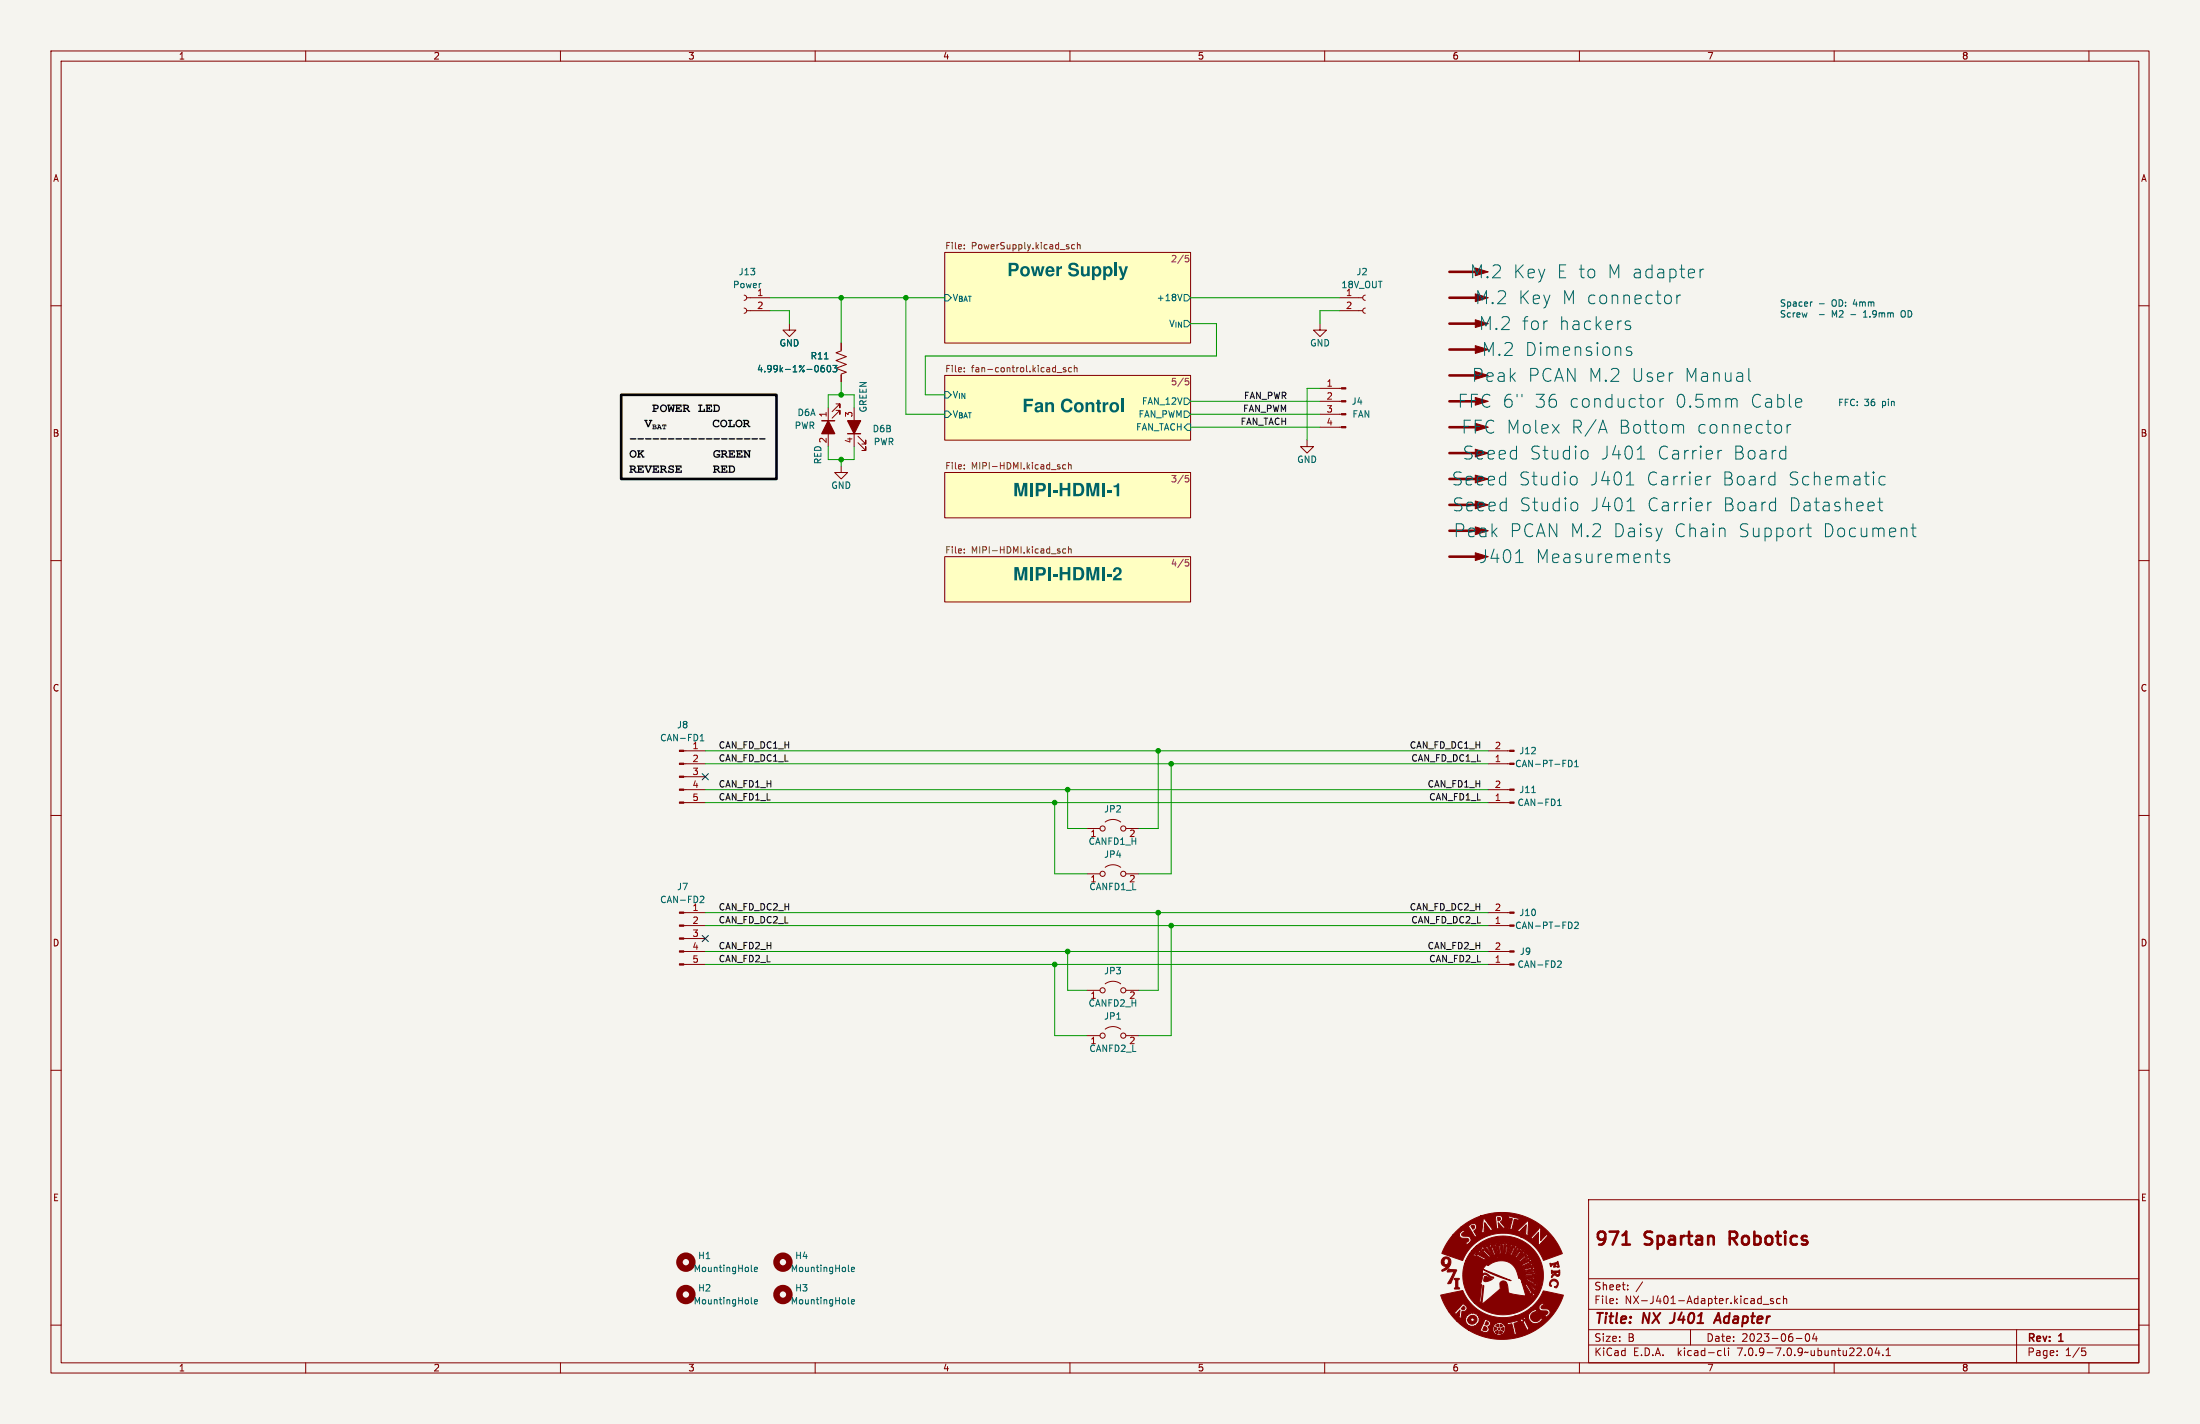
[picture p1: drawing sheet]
<svg xmlns="http://www.w3.org/2000/svg" width="432mm" height="279mm" viewBox="0 0 432 279" stroke-linecap="round" stroke-linejoin="round" font-family="sans-serif">
<path d="M0 0h431.8v279.4h-431.8z" fill="#f5f4ef" stroke="#f5f4ef" stroke-width=".2"/>
<g fill="none" stroke="#840000" stroke-width=".2">
<path d="M10 10h411.8v259.4h-411.8zM12 12h407.8v255.4h-407.8zM60 10v2M110 10v2M160 10v2M210 10v2M260 10v2M310 10v2M360 10v2M410 10v2M10 60h2M146 57.9l.4 .2 .2 .3-.2 .4-.4 .1"/>
<path d="M146.6 58.4h4.5M185.4 49.5h48.3v17.8h-48.3zM262.9 58.4h4.6M268 57.9l-.4 .2-.1 .3 .1 .4 .4 .1M419.8 60h2M146 60.5l.4 .1 .2 .4-.2 .3-.4 .2M146.6 61h4.5M154.9 63.5v1.3h-1.2l1.2 1.2 1.3-1.2h-1.3M164.1 79.2h.7v.8v-.8l-1.5 1.6M165.1 67.3v1.5l-1 .4 2 .8-2 .7 2 .8-2 .8 2 .7-1 .4v1.5M185.4 73.7h48.3v12.7h-48.3zM259.1 63.5v1.3h-1.3l1.3 1.2 1.2-1.2h-1.2"/>
<path d="M259.1 78.7h4.2M259.1 76.2h4.2M262.9 61h4.6M268 60.5l-.4 .1-.1 .3 .1 .4 .4 .2M162.6 80v2.6M162.6 85.1v2.5M164.1 80.5h.7v.8v-.8l-1.5 1.5M165.1 91.4v1.3h-1.3l1.3 1.3 1.3-1.3h-1.3M167.6 80v2.6M167.6 85.1v2.5M168.4 86.9l1.5 1.5v-.8v.8h-.7M168.4 85.6l1.5 1.5v-.7v.7h-.7"/>
<path d="M185.4 92.7h48.3v8.9h-48.3zM256.5 86.4v1.2h-1.2l1.2 1.3 1.3-1.3h-1.3M259.1 83.8h4.2M259.1 81.3h4.2M10 110h2M185.4 109.2h48.3v8.9h-48.3zM419.8 110h2M10 160h2M134.2 157.5h4.2M134.2 154.9h4.2M134.2 152.4h4.2M134.2 149.9h4.2"/>
<path d="M134.2 147.3h4.2M292.1 157.5h4.2M292.1 154.9h4.2M292.1 149.9h4.2M292.1 147.3h4.2M419.8 160h2M134.2 179.1h4.2M213.4 171.5h2.5M213.4 162.6h2.5M216.9 170.2a2.54 2.54 0 0 1 3.1 0M216.9 161.3a2.54 2.54 0 0 1 3.1 0M221 171.5h2.5"/>
<path d="M221 162.6h2.5M292.1 179.1h4.2M134.2 186.7h4.2M134.2 189.2h4.2M134.2 181.6h4.2M134.2 184.2h4.2M213.4 194.3h2.5M216.9 193a2.54 2.54 0 0 1 3.1 0M221 194.3h2.5M292.1 186.7h4.2M292.1 189.2h4.2M292.1 181.6h4.2"/>
<path d="M10 210h2M213.4 203.2h2.5M216.9 201.9a2.54 2.54 0 0 1 3.1 0M221 203.2h2.5M419.8 210h2M311.8 235.4h108v32h-108zM10 260h2M311.8 256.9h108M311.8 250.9h108M317.3 255.6v.2M317.3 254.9v.1M319.5 252.9v.2"/>
<path d="M319.5 252.2v.1M322.4 251.5l-1.3 1.9M345.3 254.8l.4 .1M345.7 254.3v1.5M345.7 255.7l-.4 .1M346 255.9h1.2M348 254.9l-.3-.1-.2 .2v.2l.5 .2v.3h-.5M349.4 254.9l-.4-.1-.3 .3 .1 .6h.6M350 254.9l.3-.1 .3 .1 .1 .9M350 254.3v1.5M419.8 260h2M60 267.4v2"/>
<path d="M110 267.4v2M160 267.4v2M210 267.4v2M260 267.4v2M310 267.4v2M311.8 263.9h108M311.8 260.9h108M331.8 260.9v3M337.4 265l.4 .1M337.8 265.9l-.4 .1M338.5 264.5v1.3l.2 .2M339.3 264.5v.1"/>
<path d="M339.3 265v1M352.5 262.6h1.2M354.5 261.8l.2-.1a.8 .8 0 0 1 .5 .7 .8 .8 0 0 1-.5 .8 1 1 0 0 1-.2-1.4zM356.1 261.6l-.3 1.1h.9M356.5 262.2v1M360 267.4v2M366.8 264.6l.2-.1a.8 .8 0 0 1 .5 .7 .8 .8 0 0 1-.5 .8 .99 .99 0 0 1-.2-1.4zM368.4 264.4l-.4 1.1h1M368.8 265v1M369.5 265.8v.2M370.2 266h.8M370.2 264.9l.4-.4v1.5"/>
<path d="M395.8 260.9v6.5M403.8 265.8v.2M403.8 265.1v.1M408.6 264.5h.7M408.8 265.1h.3l.3 .2-.1 .6-.5 .1M410 267.4v2"/>
<circle cx="216.4" cy="162.6" r=".51"/>
<circle cx="216.4" cy="171.5" r=".51"/>
<circle cx="220.5" cy="171.5" r=".51"/>
<circle cx="220.5" cy="162.6" r=".51"/>
<circle cx="216.4" cy="194.3" r=".51"/>
<circle cx="220.5" cy="194.3" r=".51"/>
<circle cx="216.4" cy="203.2" r=".51"/>
<circle cx="220.5" cy="203.2" r=".51"/>
</g>
<path d="M328.2 259.5l-.5 .1M336.4 259.6l.9-2 .4 2M336.6 259h1" fill="none" stroke="#840000" stroke-width=".4"/>
<g fill="none" stroke="#840000" stroke-width=".51">
<path d="M284.5 58.4h6.3M284.5 53.3h6.3M284.5 63.5h6.3M284.5 68.6h6.3M284.5 78.7h6.3M284.5 73.7h6.3M284.5 83.8h6.3M284.5 94h6.3M284.5 99.1h6.3M284.5 88.9h6.3M284.5 104.1h6.3M284.5 109.2h6.3"/>
<path d="M318.5 244.2h1.4M339.5 243h1M340.5 241.7h-1v2.5"/>
</g>
<g fill="#840000" stroke="#840000" stroke-width=".2">
<path d="M282.8 254.1l4.3-.9a8.5 8.5 0 0 0 10 5.1h2.9l.1 .6 .4 .7h.3a1.43 1.43 0 0 0 1.9-.8l-.2-.3-.4 .5a.98 .98 0 0 1-1.6-.3 .98 .98 0 0 1 1-1.3l.1 .1 .2-.1-.1-.1a.43 .43 0 0 0-.4-.4 .43 .43 0 0 0-.4 .3l-.8 .6-.1 .5h-2.9h.1a8.5 8.5 0 0 0 3.3-1.8h1.5l.3 .6 .9 .1a.42 .42 0 0 1 .6 .2 .42 .42 0 0 1-.5 .5l-.2 .1 .4 .5 .2-.3a.73 .73 0 0 0 .4-1.1l-.4-.3h-1.1a.39 .39 0 0 1 0-.5 .39 .39 0 0 1 .5-.2l-.4-.5-.5 .5-.2 .4h-1.5a13.2 13.2 0 0 0 2.5-3.2l3.8 .8a12.7 12.7 0 0 1-18.6 6.9h2.1l1.4 .5 .3-.1 .3-.7h.6l.1 .1-.1 .1 .2 .3-.1 .1h.1l.1 .3h.1v.2l.1-.1 .1 .2 .1-.1v.2l.1-.1 .3 .2 .1-.1 .3 .1 .1-.1h.1v-.1l.2 .1v-.2l.1 .1v-.2l.2 .1v-.2h.2l-.1-.1 .3-.2-.1-.1 .1-.1v-.3l.1-.1-.1-.1h.1l-.2-.2 .1-.2-.1-.1-.1-.3-.2 .1 .1-.2h-.3l-.1-.2-.1 .1-.1-.2h1.2l.2 .6 .7-.3 .4 1.6a.22 .22 0 0 1 .1 .3 .22 .22 0 0 1-.2 .1l.2 .2 .6-.2 .1-.2a.4 .4 0 0 1-.5-.5l-.1-.7a.41 .41 0 0 1-.1-.6 .41 .41 0 0 1 .6-.1h.2l-.1-.5h.5l.5 .3 .7 1.3a.21 .21 0 0 0 .2 .3 .21 .21 0 0 0 .2-.3l-.3-.8a1.17 1.17 0 0 1-.2-1.3h-.1a.22 .22 0 0 0-.3-.2 .22 .22 0 0 0-.1 .4l-.3 .1v-.4l-.3 .6-.6-.1-.1 .1-1.6 .4h-2.3v.1l-.1-.1v.2l-.4 .1-.1 .3-.1-.1-.2 .7h-.6v-.2l-.3-.2a.69 .69 0 0 0 .5-.8 .69 .69 0 0 0-.7-.6l-.5-.1 .1 .3-.2 .5-.6 1.3-.2-.1-.1 .2h-2.1l-2.2-1.8 1.7 .1 .1 .3-.2 .2h.4v.4l.2-.1 .4 .1v.2l.4-.2 .2 .2 .1-.2 .2-.1 .3 .1a.36 .36 0 0 1 .4-.5l-.1-.2 .4-.3a.28 .28 0 0 1-.2-.2 .28 .28 0 0 1 .2-.3 .28 .28 0 0 1-.3-.2 .28 .28 0 0 1 .2-.3 .31 .31 0 0 1-.4-.1 .31 .31 0 0 1-.1-.4h-.1a.28 .28 0 0 1-.3 .1 .28 .28 0 0 1-.1-.3 .35 .35 0 0 1-.4 .2 .35 .35 0 0 1-.3-.2 .3 .3 0 0 1-.2 .3 .3 .3 0 0 1-.3-.1v.2l-.2 .2h-.3a.31 .31 0 0 1 .1 .4 .31 .31 0 0 1-.4 .1 .3 .3 0 0 1 .3 .3 .3 .3 0 0 1-.3 .3h-1.4l-1.6-1.8h.9l.6 .6v-.3l.7-.7-.2 1.2a.47 .47 0 0 0 .4 .6h.1l-.1-.3 .1-.8a.3 .3 0 0 1 0-.4 .3 .3 0 0 1 .5 0h.1a.71 .71 0 0 0 .4-.8 .71 .71 0 0 0-.5-.6l-.4-.2v.2l-1.4 1.6-1.2-.1a11.3 11.3 0 0 1-1.6-3.3z"/>
<path d="M289.3 244.9l.4-.3h1.8l1.3 1.8 .2-.1 3.6 .1 .8-1.5a.41 .41 0 0 0 .3-.3 .41 .41 0 0 0-.1-.4l-.1 .3h-.2v-.3l-.3 .3v.5l-.6 1.3h-3.4l-1.1-2h.4l.4 .5 .6 1.5h2.8l.8-2-.1-.3a.16 .16 0 0 1 0 .2 .16 .16 0 0 1-.2 0 .16 .16 0 0 1 0-.2l-.7 2.2h-2.4l-.5-1.3 .1-.6-.3-.3h.4l.2 .4 .5 1.8 .2-.1-.4-1.9h.3l.2 .5 .2 1.4 1.2 .1 .3-1.5 .2-.4-.1-.5-.1 .3-.2-.1 .1-.3a.53 .53 0 0 0-.2 .9l-.2 1.5h-.8l-.2-1.6 .2-.5a.77 .77 0 0 1 .3 1v.8a.16 .16 0 0 0 0 .3 .16 .16 0 0 0 .2 0 .16 .16 0 0 0 0-.3l.1-2a.17 .17 0 0 1-.2 .2 .17 .17 0 0 1-.1-.3l-.1 .3h-.2l-.3-.4 .1 .3-.2 .1-.2-.2v.4h-.3l-.2-.4v.3l-.2-.2-.5 .1-.1 .3h-.1l-.1-.3-.2 .3h-.5a.18 .18 0 0 1 0 .3 .18 .18 0 0 1-.2 0 .18 .18 0 0 1-.1-.2v.2h-1.8a7.8 7.8 0 0 1 10.7-.1 7.8 7.8 0 0 1 .7 10.7 8.1 8.1 0 0 1-11.7 .4l1 .1 .3-.3 .4-3.2 .1 .1-.3 3.6 3.2-2.7a.76 .76 0 0 0 .3-1.1 .74 .74 0 0 1 .7-.8 .74 .74 0 0 1 .8 .8v.2a1.8 1.8 0 0 0 .3 1.4l3.3 .6-.7-2.3h.5l1 1.7 .1 .6 .4 .3v-.4h.2l.1 .3a.55 .55 0 0 0 .1-.6 .55 .55 0 0 0-.6-.3l-1-1.7-.8 .1-.1-.5h.6l.4 .2 1.5 1.6h.2l-.2-.2 .1-.1 .2 .1v-.2l-.6-.3-1.3-1.3h-.2l.2 .1-.1 .2-.8-.1-.2-.5h.9l.6 .4a2.36 2.36 0 0 1 1.3 .9l.4-.1-.3-.1 .1-.2 .3 .1-.3-.4h-.5l-1.5-.8-.1 .2h-.9v-.2h-.4l-.1-.2a3.5 3.5 0 0 0-2.2-3 3.5 3.5 0 0 0-3.7 .7l-.4-.2-.7 .9 5.6 2.3-3.2-1.1-2.4-1.2v1a1.03 1.03 0 0 1 1.5 .4l.7 .2v.2l-.6-.1-1.1-.7-.5 .2-.1 .7-.3 1.1 .2 .1-.4 3.5h-1a7.6 7.6 0 0 1-2-7.6l4.6 .1a4 4 0 0 1 5.2 .1 4.8 4.8 0 0 1 1.1 2.4l-.1-.6h.4l.1 .4 .1-.1a.35 .35 0 0 0-.1-.4 .35 .35 0 0 0-.5 0 .43 .43 0 0 1 0-.7h.2l.1 .3h.1a.36 .36 0 0 0-.1-.5 .36 .36 0 0 0-.5 .2l-.2-.3a.25 .25 0 0 1 0-.5 .25 .25 0 0 1 .3 .3h.2l-.2-.5-.6 .2-.1-.1a.31 .31 0 0 1-.3-.3 .31 .31 0 0 1 .3-.3l.2 .2h.2l-.4-.4-.4 .4-.2-.2a.34 .34 0 0 1-.4-.2 .34 .34 0 0 1 .1-.4l.5 .2a.42 .42 0 0 0-.6-.4 .36 .36 0 0 1-.1 .4 .36 .36 0 0 1-.5 0 .3 .3 0 0 1-.3-.2 .3 .3 0 0 1 0-.3h.5l-.7-.2v.5h-.9a.18 .18 0 0 1-.1-.3 .18 .18 0 0 1 .3-.1h.2l-.3-.1a.28 .28 0 0 0-.4 .1 .28 .28 0 0 0 .1 .4l-1 .2-.1-.3 .5-.2h-.3a.25 .25 0 0 0-.3 .2 .25 .25 0 0 0 .1 .3l-.5 .3a.28 .28 0 0 1-.2 .1 .28 .28 0 0 1-.3-.2l.4-.3-.3 .1a.28 .28 0 0 0-.2 .3 .28 .28 0 0 0 .2 .2l-.2 .2h-4.6l.3-.6h3.8a.37 .37 0 0 0 .5 .4l-.3-.4 .5-.3a.23 .23 0 0 1 .4-.1 .23 .23 0 0 1 0 .3l-.3 .2 .3-.1a.3 .3 0 0 0 .3-.2 .3 .3 0 0 0-.2-.3l.6-.2a.29 .29 0 0 1 .4-.1 .29 .29 0 0 1 .1 .3l-.5 .2 .4-.1a.3 .3 0 0 0 .3-.1 .3 .3 0 0 0-.1-.4h1.1v.4h-.5h.7v-.5l1 .3a.3 .3 0 0 1-.1 .3 .3 .3 0 0 1-.4 0h-.1l.6 .2 .2-.5 .5 .2a.29 .29 0 0 1 .3 .3 .29 .29 0 0 1-.2 .3l-.4-.1a.41 .41 0 0 0 .4 .3 .41 .41 0 0 0 .4-.4l.6 .6-.4 .2-.3-.1a.37 .37 0 0 0 .3 .3 .37 .37 0 0 0 .4-.2h.1l.4 .7-.4 .1-.2-.3h-.1l.2 .4a.38 .38 0 0 1 .4-.1 .38 .38 0 0 1 .3 .3v.2a.22 .22 0 0 1 0 .3 .22 .22 0 0 1-.3-.1l-.2-.2a.35 .35 0 0 0 .1 .4 .35 .35 0 0 0 .5-.1l.2 .8h-.5v-.4v.5l.8-.1v.1l1.9 .5 .3-.1a.17 .17 0 0 1-.3-.1 .17 .17 0 0 1 .2-.2l-2.3-.2-.1-.5h.3v.2h1.3l.5 .2 .3-.1-.2-.2 .1-.1 .2 .1-.3-.3-.5 .2h-1.7l-.1-.4h.3l.1 .2 2.1-.2-.2-.2 .3-.1-.3-.2-.5 .2-1.8 .3-.1-.5h.3v.2l1.6-.3a.43 .43 0 0 0 .4 .1 .43 .43 0 0 0 .3-.4 .18 .18 0 0 1-.2 .1 .18 .18 0 0 1-.2-.1l.3-.2-.5-.1-.4 .3-1.1 .3a.48 .48 0 0 1-.7-.3h.3l.1 .2 1.5-.6a.4 .4 0 0 0 .6-.3l-.2 .1-.1-.1 .1-.2h-.1l-1.9 .9h-.3l-.3-.5h.3l.2 .2 1.2-.6h.6l.3-.3h-.4v-.2h.3a.54 .54 0 0 0-.8 .3l-1.4 .6h-.3l-.2-.4h.3l.1 .2 1.8-1.1a.16 .16 0 0 1-.2-.1 .16 .16 0 0 1 .2-.2h-.3l-1.6 1.2h-.3l-.4-.4h.4l.1 .2 1.3-1a.44 .44 0 0 0 .4-.1 .44 .44 0 0 0 .1-.5l-.2 .3-.1-.1 .1-.3-.4 .2-.2 .4-1.1 .9h-.4l-.4-.3 .6 .1 1.5-1.4v-.3l-.2 .2v-.3l-.1 .1-1.4 1.6h-.4l-.5-.3h.5l.2 .1 .8-1.1 .5-.2 .1-.4-.3 .1-.1-.1 .2-.2a.52 .52 0 0 0-.5 .6l-.9 1.2h-.5l-.7-.3 1 .1 1.1-1.8a.16 .16 0 0 1-.3 0 .16 .16 0 0 1 .2-.2l-.3 .1-.1 .5-.8 1.3h-.8a5.8 5.8 0 0 0-4.6 .9h-3.8l.7-1.4h.7l.3 .4a1.47 1.47 0 0 1 1.3 .5l.6 .3 .4-.2-.4-.2a2.27 2.27 0 0 1-1.4-1l-.6-.1 .2 .3-.2 .1-.2-.2-.7 .1 .4-.6h1.1l1.9 1.5 .2-.1-1.7-1.6h-.3l.2 .1v.2l-1.4-.1 .4-.4h1.3l.2 .4 .5 .2 1.1 1.1 .3-.2-1.2-1.2a.55 .55 0 0 0-.2-.5 .55 .55 0 0 0-.6-.1 .22 .22 0 0 1 .3 .1 .22 .22 0 0 1-.1 .3l-.3-.2z"/>
<path d="M285.4 250.8h.1a.79 .79 0 0 1 .9 .2 .61 .61 0 0 0-.3 .8v.2a.51 .51 0 0 0 .4 .8l-.1 .1h-.7a.2 .2 0 0 1-.2-.1 .2 .2 0 0 1 .2-.3v-.8a.45 .45 0 0 0-.3-.7z"/>
<path d="M304.4 251.3a.87 .87 0 0 1 1.3 .1 .87 .87 0 0 1-.4 1.3l-.2-.2a.66 .66 0 0 0 .5-.9 .66 .66 0 0 0-1-.2 .66 .66 0 0 0-.1 1l-.4-.3z"/>
<path d="M284.3 249l1.2 .1a.25 .25 0 0 1 .4 .1 .25 .25 0 0 1-.1 .3l-.8 1.7a.65 .65 0 0 1-.8 .7l1.2-2.4-1 .1a.25 .25 0 0 1-.4-.1 .25 .25 0 0 1 .2-.4z"/>
<path d="M304.5 249.3l1.2 .1 .4-.2a.93 .93 0 0 1-.4 1.2h-.2a.36 .36 0 0 0-.3-.3 .36 .36 0 0 0-.3 .2l-.3 .4a.77 .77 0 0 1 .6-1h-.4l-.2 .2-.1-.2h.9a.32 .32 0 0 0 .2 .4 .32 .32 0 0 0 .3-.4h-1.4z"/>
<path d="M283.1 246.9a1.01 1.01 0 0 1 1.4 0 1.01 1.01 0 0 1 .1 1.4 1.54 1.54 0 0 1-1.6 1.1v-.2l1-.7a.86 .86 0 0 1-1.1-.8h.5a.46 .46 0 0 0 .6 .4 .46 .46 0 0 0 .3-.6 .45 .45 0 0 0-.5-.5 .45 .45 0 0 0-.4 .6v.1h-.5z"/>
<path d="M304.2 247.9h.5a1.07 1.07 0 0 0 1-.4l.3 .8a.23 .23 0 0 1 0 .3 .23 .23 0 0 1-.3 0v-.1a.31 .31 0 0 0 0-.5 .31 .31 0 0 0-.5 .1l.3 .4-.5 .1-.1-.1a.19 .19 0 0 0 .1-.3 .19 .19 0 0 0-.3 0l-.3 .3z"/>
<path d="M285.8 241.6l.9-.8h1.2a.81 .81 0 0 1 .8 .7l.4 .6a.52 .52 0 0 1 .1 .7l.9-.4-.1-.1-.2 .1-.4-.6h1.3v.1l.8-.2-.2-.1v-.8h.2a.16 .16 0 0 0 .2 .1 .16 .16 0 0 0 .1-.3 .16 .16 0 0 0-.3 0v.2h-.2l.1-.9 .7 .9a.39 .39 0 0 1 .2 .7h5.4l.8 .2a.52 .52 0 0 1 .3-.7h.3v.2a.16 .16 0 0 0 .2 0 .16 .16 0 0 0 0-.2 .16 .16 0 0 0-.2 0h-.3l.8-.7-.1 1.7-.3 .1 .8 .4-.1-.4 .1-1.7a.7 .7 0 0 0-.2-.9l-2.1 2h-5.4l.6-.2h4h-4l.2-.1v-.1h-.3l-1.4-1.9a.21 .21 0 0 0-.3-.2 .21 .21 0 0 0 0 .4l-.3 2.3-1.4 .1a.22 .22 0 0 1-.1-.3 .22 .22 0 0 1 .2-.2l.3-.3v-.4a.71 .71 0 0 0-.6-.6 .71 .71 0 0 0-.7 .4l-.6 .4h-1.2l.4-.3a12.6 12.6 0 0 1 3.5-1.9h2.7v.2h.2l.2 2.1-.2 .2 .9-.1-.2-.1-.2-1 .8 .8a.37 .37 0 0 0 .6 .2l.2-.1-.3-.1-.8-.9 .4-.5v-.3l1.8 .1a.93 .93 0 0 1-.1 1l-.1 .5a.24 .24 0 0 1-.1 .3 .24 .24 0 0 1-.3 0l.3 .2a.45 .45 0 0 0 .6 0 .27 .27 0 0 1-.2-.2 .27 .27 0 0 1 .1-.3l.3-1.4 .7 .2-.1 .1a.39 .39 0 0 0 .4-.5h-.2l-1.6-.3a.16 .16 0 0 0-.2-.2 .16 .16 0 0 0-.1 .2l-.1 .3h-1.1a.9 .9 0 0 0-1.3-.4h-3a12.7 12.7 0 0 1 16 7.4l-3.7 1.3a8.4 8.4 0 0 0-4.5-4.6h1.9l.7 .5-.1-.2 1.1-1.2-.1 2.5h.2l1.4-1.5a.2 .2 0 0 1 .2-.2 .2 .2 0 0 1 .2 .1h.1l-.6-.7-.2 .1 .2 .3-1 1v-2.1a.47 .47 0 0 0-.6-.5l.2 .4-1.4 1.5-.2-.1-.1 .1h-1.9a8.7 8.7 0 0 0-11.4 4.6l-4-1.4a12.3 12.3 0 0 1 2.2-3.6h1.2l.4 .6 .8 .1a.42 .42 0 0 1 .7 .3 .42 .42 0 0 1-.7 .4l.3 .6 .3-.3a.85 .85 0 0 0 .5-1l-.4-.4h-.4a.76 .76 0 0 1-1-.4 .44 .44 0 0 1 .6-.4l-.4-.5-.6 .6-.1 .4h-1.2z"/>
<path d="M293.5 261.3l.4-.3 .2 .1v.3a.22 .22 0 0 1-.1 .3 .22 .22 0 0 1-.3-.1z"/>
<path d="M294.4 261.2l.1-.1 .5 .3a.47 .47 0 0 1-.7 .2z"/>
<path d="M294.7 260.6l.5-.2a.37 .37 0 0 1-.2 .7l-.3-.3z"/>
<path d="M293.4 260.3l.1 .1a.34 .34 0 0 1 .2 .4 .34 .34 0 0 1-.4 .2z"/>
<path d="M294.4 259.8l.6 .3-.2 .1a.25 .25 0 0 1-.3 .1 .25 .25 0 0 1-.1-.3z"/>
<path d="M293.6 260.1l.5-.3v.5h-.1z"/>
<path d="M291.3 260.2l.5 .3a.41 .41 0 0 1-.1 .6 .41 .41 0 0 1-.6-.1z"/>
<path d="M291.7 259.3a.37 .37 0 0 1 .4 .5 .37 .37 0 0 1-.6 .1z"/>
<path d="M299 259l.3-.1v.2l-.3 .1 .2-.3-.2 .3z"/>
<path d="M288.3 258.4a.9 .9 0 0 1 1.3-.1 .9 .9 0 0 1 .1 1.3 .9 .9 0 0 1-1.3 0l-.3-.6h.5l.4 .3 .3-.1v-.4a.37 .37 0 0 0-.4-.2 .37 .37 0 0 0-.3 .4h-.5z"/>
<path d="M287.2 256.3l.3 .3v.2a.4 .4 0 0 1-.7 0z"/>
<path d="M291.4 250.5h.3l1.2 .5-.1 .1a1.82 1.82 0 0 1-1.5 .3l-.1-.1z"/>
<path d="M300.5 253.9h.2v.2h-.2v-.2l.2 .1z"/>
<path d="M301.1 251.7h.2v.2h-.2l.2-.1z"/>
<path d="M300.8 250.1h.2v.1h-.2h.2z"/>
<path d="M300.7 248.7l.1-.1 .1 .2-.2 .1 .2-.2-.2 .1 .1-.1-.2 .1 .2-.2z"/>
<path d="M300.2 247.5h.2v.2h-.2l.2-.1h-.2h.2z"/>
<path d="M299.4 246.3h.2l-.1 .2h-.1l.2-.2-.2 .1 .1-.1-.1 .1z"/>
<path d="M289.7 246l.2 .2-.2-.2 .2 .2-.2-.2h.1a.15 .15 0 0 1 .2 .1 .15 .15 0 0 1-.2 .2 .15 .15 0 0 1-.1-.2l.1 .1z"/>
<path d="M298.3 245.5l.2-.1 .1 .2h-.2l.1-.1-.1 .1 .1-.1z"/>
<path d="M290.9 245.1l.3 .1-.1 .2-.2-.1 .2 .1-.2-.2 .2 .1-.2-.1 .2 .1z"/>
<path d="M297.1 244.6h.2v.2h-.2l.2-.1-.1-.1-.1 .2z"/>
<path d="M292.8 244.5h.1v.2h-.1l.1-.1-.1-.1-.1 .2z"/>
<path d="M295.8 244.3h.1v.2h-.1l.1-.2-.1 .2 .1-.2-.2 .1z"/>
<path d="M294.1 244.2l.2 .2-.2-.2 .2 .2-.1-.2h.1l.1 .2h-.2z"/>
<path d="M288.7 240.6a.37 .37 0 0 1 .7 0 .37 .37 0 0 1-.4 .5z"/>
<path d="M293.9 238.9a.36 .36 0 0 1 .6 .2 .36 .36 0 0 1-.4 .4z"/>
<path d="M263.3 83.7h.9v.2h-.9z"/>
<path d="M263.3 81.2h.9v.2h-.9z"/>
<path d="M263.3 78.6h.9v.3h-.9z"/>
<path d="M263.3 76.1h.9v.2h-.9z"/>
<path d="M289.6 67.8l2.5 .8-2.5 .7z"/>
<path d="M296.3 186.6h.9v.2h-.9z"/>
<path d="M296.3 189.1h.9v.3h-.9z"/>
<path d="M296.3 178.9h.9v.3h-.9z"/>
<path d="M296.3 181.5h.9v.2h-.9z"/>
<path d="M133.3 189.1h.9v.3h-.9z"/>
<path d="M133.3 186.6h.9v.2h-.9z"/>
<path d="M133.3 184h.9v.3h-.9z"/>
<path d="M133.3 181.5h.9v.2h-.9z"/>
<path d="M133.3 178.9h.9v.3h-.9z"/>
<path d="M133.3 157.4h.9v.2h-.9z"/>
<path d="M133.3 154.8h.9v.3h-.9z"/>
<path d="M133.3 152.3h.9v.2h-.9z"/>
<path d="M133.3 149.7h.9v.3h-.9z"/>
<path d="M133.3 147.2h.9v.2h-.9z"/>
<path d="M296.3 147.2h.9v.2h-.9z"/>
<path d="M296.3 149.7h.9v.3h-.9z"/>
<path d="M296.3 154.8h.9v.3h-.9z"/>
<path d="M296.3 157.4h.9v.2h-.9z"/>
<circle cx="294.2" cy="260.7" r=".2"/>
<circle cx="299.5" cy="252" r=".1"/>
<circle cx="299.5" cy="251" r=".08"/>
</g>
<g fill="#ffffc2" stroke="#ffffc2" stroke-width=".2">
<path d="M185.4 49.5h48.3v17.8h-48.3z"/>
<path d="M185.4 109.2h48.3v8.9h-48.3z"/>
<path d="M185.4 92.7h48.3v8.9h-48.3z"/>
<path d="M185.4 73.7h48.3v12.7h-48.3z"/>
</g>
<g fill="none" stroke="#006464" stroke-width=".2">
<path d="M185.4 57.8h.7l.6 .6-.6 .7h-.7zM232 57.7l-.4 1.3M232.4 57.8h.6l.7 .6-.7 .7h-.6zM327.9 58.1l.1 .3-.1 .9M329.1 57.9v1.7M329.9 57.9a.65 .65 0 0 0-.8 .5M333.7 52.8v1.7M334.4 52.8a.65 .65 0 0 0-.7 .5M161.7 71.7l-.3 .1-.2 .2-.1 .7 .3 .3 .4-.2v-.4l-.1-.2h-.3l-.3 .2M161.8 70.4h.7M162.4 71.8l.2-.1a.68 .68 0 0 1 .5 .6 .68 .68 0 0 1-.5 .7l-.3-.5zM163.5 71.7h.8l-.5 .5 .4 .1v.5l-.2 .2-.5-.2"/>
<path d="M185.4 76.8h.7l.6 .7-.6 .6h-.7zM232.4 78.1h.6l.7 .6-.7 .7h-.6zM319.1 63.7l.8 .2 .2 .3-.2 .3-.7 .2M319.1 63.1l.2-.1 .6 .1M320.2 68.2l-.6-.1-.4 .3 .1 .4 .9 .2 .1 .3-.1 .3-.3 .1-.7-.1M324.5 78.3l.2 .4v.7l-.2 .4M325.8 78.2v1.7M326.5 78.2a.65 .65 0 0 0-.7 .5M340.2 78.2l.6 .1 .1 .3v1.3M343.2 72.3v2.2l.4 .3M353.5 78.3l.1 .5-1.2 .3M185.4 80.6h.7l.6 .7-.6 .6h-.7z"/>
<path d="M232.4 80.6h.6l.7 .7-.7 .6h-.6zM233 83.2h.7v1.3h-.7l-.6-.7zM309.1 93.5l.4 .4v.8l-.4 .4M309.2 98.5l.5 .5v.7l-.5 .5M311.2 88.4l.5 .5v.7l-.5 .5M314.6 82.4l.8 2.6M319.2 95.1h1.5M321.4 90.1h1.4M329.5 83.4l.2-.1 .6 .1 .1 .3v1.3M335.1 93.5v1.6M335.2 98.5v1.7M335.8 93.5a.65 .65 0 0 0-.7 .4"/>
<path d="M335.9 98.5a.65 .65 0 0 0-.7 .5M337.2 88.4v1.7M337.9 88.4a.65 .65 0 0 0-.7 .5M348.1 93.5l.3 .1M348.3 98.5l.2 .2M348.4 92.6v2.5M348.4 95l-.3 .1M348.5 97.7v2.5M349.6 83.5l.1 .3-.1 .9M350.3 88.4l.2 .1M350.5 87.5v2.6M350.5 89.9l-.2 .2"/>
<path d="M350.8 83.3v1.7M351.5 83.3a.65 .65 0 0 0-.7 .5M368.6 98.5h.9M368.9 97.7v2.2l.2 .2 .4 .1M370 93.6l-.7-.1-.5 .4v.8l.2 .3 .3 .1 .7-.1M297.5 110.4h1.4M319.3 100.2h1.5M324.9 108.7h1M325.7 110.4h.2M327.6 108.8l-.6-.1-.4 .4 .2 .3 .8 .3 .1 .2-.1 .4-.2 .1-.8-.1M348.5 100.1l-.2 .1M354.5 103.6h1"/>
<path d="M354.9 102.8v2.1l.1 .3 .5 .1M375.1 103.6h1M375.5 102.8v2.1l.1 .3 .5 .1M137.4 145.4h.8M137.4 144.5l.4-.4v1.3M300.6 155.5h.8M305.7 158.1h.7M305.7 157.2l.4-.4v1.3M307.8 149.2a.64 .64 0 0 1 .8 .6 .64 .64 0 0 1-.8 .6M309.1 150.4h.7M309.1 149.5l.3-.3v1.2M137.6 175.8l.4 .1 .2 .3-.8 .9h.8"/>
<path d="M305.9 188.5l.4 .1 .1 .3-.7 .9h.7M308.1 180.9a.68 .68 0 0 1 .5 .7 .68 .68 0 0 1-.5 .6M309.1 181l.4-.1 .3 .4-.8 .9h.8M147.5 255.7l.1 .1M147.5 249.3l.1 .2M148.1 255.4l.6-.1-.1-.2-.4-.1-.1 .2v.6h.5M148.1 249.1l.6-.1-.1-.3h-.4l-.1 .1v.6h.5M166.5 255.7l.2 .1M166.5 249.3l.2 .2M167.1 255.4l.6-.1v-.2l-.4-.1-.2 .2 .1 .6h.5M167.1 249.1l.6-.1v-.3h-.4l-.2 .1 .1 .6h.5"/>
</g>
<g fill="none" stroke="#725600" stroke-width=".2">
<path d="M189.3 48.7v.1M189.3 48.1v.1M210.9 48.1l-.3-.1-.3 .2 .1 .6h.5M211.5 48.1h.4l.1 .7M211.5 47.6v1.2M189.3 72.2v.1M189.3 72.8v.2M207.5 73.1h.9M209.2 72.2l-.3-.1-.2 .2v.2l.5 .1v.3h-.5M210.3 72.2l-.3-.1-.3 .3 .1 .5h.5M210.9 72.2h.4l.1 .8M210.9 71.7v1.3"/>
<path d="M189.3 91.2v.2M189.3 91.9v.1M209.2 91.2h-.4l-.2 .2 .1 .6h.5M209.7 90.7v1.3M209.7 91.3l.5-.1 .1 .8M189.3 107.7v.2M189.3 108.4v.1M209.2 107.7h-.4l-.2 .2 .1 .6h.5M209.7 107.8l.5-.1 .1 .8M209.7 107.3v1.2"/>
</g>
<path d="M232.7 50.1h.6M232.7 50.7l.4-.1 .2 .2-.1 .5h-.5M232.7 74.8l.4-.1 .2 .3-.1 .4h-.5M232.7 74.2h.6M232.7 93.8h.4l.2 .2-.1 .5h-.5M232.7 93.3h.6M232.7 110.3h.4l.2 .2-.1 .5h-.5M232.7 109.8h.6" fill="none" stroke="#840084" stroke-width=".2"/>
<g fill="none" stroke="#840000" stroke-width="1.3">
<circle cx="134.6" cy="254" r="1.27"/>
<circle cx="134.6" cy="247.6" r="1.27"/>
<circle cx="153.7" cy="254" r="1.27"/>
<circle cx="153.7" cy="247.6" r="1.27"/>
</g>
<path d="M161.3 82.6h2.5M166.4 85.1h2.5" fill="none" stroke="#f00" stroke-width=".2"/>
<path d="M161.3 82.6h2.5M166.4 85.1h2.5" fill="none" stroke="#840000" stroke-width=".25"/>
<g fill="#840000" stroke="#840000" stroke-width=".25">
<path d="M166.4 82.6h2.5l-1.3 2.5z"/>
<path d="M162.6 82.6l1.2 2.5h-2.5z"/>
</g>
<path d="M355.7 59.2l-.2 .1M357.1 59.6h1M365.7 62.2h.8M366 61.1l-.3 .2M373.7 61a.43 .43 0 0 0-.6 .4v.4a.43 .43 0 0 0 .6 .4" fill="none" stroke="#0000c2" stroke-width=".2"/>
<path d="M121.9 77.5h30.5v16.5h-30.5z" fill="none" stroke="#000" stroke-width=".51"/>
<g fill="#000">
<path d="M123.6 86h1.2l.1 .1-1.2 .1zM125.1 86h1.2l.1 .1-1.2 .1zM126.5 82.4h.6v.2h-.2l.3 .9 .4-.9h-.2v-.2h.6l-.6 1.4h-.3zM126.6 86h1.2l.1 .1-1.2 .1zM128 83.3l.7 .1 .1 .7-.8 .1 .1-.4h.2v.3l.4-.1-.6-.2v-.3h.2v.2l.4-.2-.7-.1zM128.1 86h1.2l.1 .1-1.2 .1zM129.1 83.3h.4l.4 .9h-.4l.1-.2h-.4l.1 .2h-.4l.2-.4h.4l-.1-.3-.1 .3h-.2l.2-.3zM130 83.3h.8l-.1 .4-.1-.2h-.2v.6l.2 .1h-.5l.2-.1v-.6h-.2l-.1 .2zM129.6 86h1.1l.2 .1-1.2 .1zM131.1 86h1.1l.2 .1-1.2 .1zM132.6 86h1.1l.2 .1-1.2 .1zM134.1 86h1.1l.1 .1-1.1 .1z"/>
<path d="M135.6 86h1.1l.1 .1-1.1 .1zM137.1 86h1.1l.1 .1-1.1 .1zM138.6 86h1.1l.1 .1-1.1 .1zM140.1 86h1.1l.1 .1-1.1 .1zM141.6 86h1.1l.1 .1-1.2 .1zM143 86h1.2l.1 .1-1.2 .1zM144.5 86h1.2l.1 .1-1.2 .1zM146 86h1.2l.1 .1-1.2 .1zM147.5 86h1.2l.1 .1-1.2 .1zM149 86h1.1l.2 .1-1.2 .1z"/>
</g>
<g fill="none" stroke="#009600" stroke-width=".2">
<path d="M151.1 58.4h34.3M165.1 58.4v8.9M177.8 58.4v22.9h7.6M233.7 58.4h29.2M151.1 61h3.8v2.5M165.1 74.9v2.6M233.7 63.5h5.1v6.4h-57.2v7.6h3.8M233.7 78.7h25.4M259.1 76.2h-2.6v10.2M262.9 61h-3.8v2.5M162.6 80v-2.5h5v2.5M162.6 87.6v2.6h5v-2.6"/>
<path d="M165.1 90.2v1.2M233.7 83.8h25.4M233.7 81.3h25.4M138.4 157.5h153.7M138.4 149.9h153.7M138.4 154.9h153.7M138.4 147.3h153.7M207 157.5v14h6.4M209.5 154.9v7.7h3.9M227.3 147.3v15.3h-3.8M229.9 149.9v21.6h-6.4M138.4 179.1h153.7"/>
<path d="M227.3 179.1v15.2h-3.8M138.4 181.6h153.7M138.4 186.7h153.7M138.4 189.2h153.7M207 189.2v14h6.4M209.5 186.7v7.6h3.9M229.9 181.6v21.6h-6.4"/>
</g>
<path d="M137.8 151.8l1.2 1.2M139 151.8l-1.2 1.2M137.8 183.5l1.2 1.3M139 183.5l-1.2 1.3" fill="none" stroke="#000084" stroke-width=".2"/>
<g fill="#009600" stroke="#009600" stroke-width=".2">
<circle cx="209.5" cy="154.9" r=".46"/>
<circle cx="165.1" cy="90.2" r=".46"/>
<circle cx="165.1" cy="77.5" r=".46"/>
<circle cx="227.3" cy="147.3" r=".46"/>
<circle cx="227.3" cy="179.1" r=".46"/>
<circle cx="229.9" cy="149.9" r=".46"/>
<circle cx="207" cy="189.2" r=".46"/>
<circle cx="207" cy="157.5" r=".46"/>
<circle cx="209.5" cy="186.7" r=".46"/>
<circle cx="177.8" cy="58.4" r=".46"/>
<circle cx="165.1" cy="58.4" r=".46"/>
<circle cx="229.9" cy="181.6" r=".46"/>
</g>
<g font-size="3.5" fill="#006464">
<text x="197.7" y="54.6">Power Supply</text>
<text x="288.5" y="54.8">M.2</text>
<text x="289.5" y="59.9">M.2</text>
<text x="296.9" y="54.8">Key E to</text>
<text x="297.9" y="59.9">Key M connector</text>
<text x="315.2" y="54.8">M adapter</text>
<text x="290.2" y="65">M.2</text>
<text x="298.6" y="65">for</text>
<text x="305.8" y="65">hackers</text>
<text x="290.8" y="70.1">M.2</text>
<text x="299.2" y="70.1">Dimensions</text>
<text x="288.8" y="75.2">Peak</text>
<text x="299.8" y="75.2">PCAN M.2</text>
<text x="320" y="75.2">User</text>
<text x="330.4" y="75.2">Manual</text>
<text x="200.7" y="81.3">Fan Control</text>
<text x="286.1" y="80.2">FFC 6&quot;</text>
<text x="301.1" y="80.2">36</text>
<text x="307.8" y="80.2">conductor</text>
<text x="328.5" y="80.2">0.5mm</text>
<text x="343.2" y="80.2">Cable</text>
<text x="286.8" y="85.3">FFC Molex</text>
<text x="308.2" y="85.3">R/A</text>
<text x="317.5" y="85.3">Bottom</text>
<text x="332.8" y="85.3">connector</text>
<text x="284.9" y="95.5">Seeed</text>
<text x="287" y="90.4">Seeed</text>
<text x="298" y="95.5">Studio</text>
<text x="300.2" y="90.4">Studio</text>
<text x="311.9" y="95.5">J401</text>
<text x="314" y="90.4">J401</text>
<text x="323" y="95.5">Carrier</text>
<text x="325.1" y="90.4">Carrier</text>
<text x="337.8" y="95.5">Board</text>
<text x="339.9" y="90.4">Board</text>
<text x="350.7" y="95.5">Schematic</text>
<text x="198.8" y="97.8">MIPI-HDMI-1</text>
<text x="285" y="100.6">Seeed</text>
<text x="298.2" y="100.6">Studio</text>
<text x="312" y="100.6">J401</text>
<text x="323.1" y="100.6">Carrier</text>
<text x="337.9" y="100.6">Board</text>
<text x="350.8" y="100.6">Datasheet</text>
<text x="285.3" y="105.6">Peak</text>
<text x="296.2" y="105.6">PCAN M.2</text>
<text x="316.4" y="105.6">Daisy</text>
<text x="328.4" y="105.6">Chain</text>
<text x="340.9" y="105.6">Support</text>
<text x="357.4" y="105.6">Document</text>
<text x="290.3" y="110.7">J401</text>
<text x="301.3" y="110.7">Measurements</text>
<text x="198.8" y="114.3">MIPI-HDMI-2</text>
</g>
<g font-size="3.5" fill="#840000">
<text x="312.8" y="245.1">971</text>
<text x="323" y="245.1">Spartan</text>
<text x="340.6" y="245.1">Robotics</text>
</g>
<g font-size="2.8" fill="#840000">
<text x="312.8" y="260.3">Title:</text>
<text x="322.5" y="260.3">NX</text>
<text x="328.8" y="260.3">J401</text>
<text x="338.3" y="260.3">Adapter</text>
</g>
<g font-size="2.5">
<text x="128" y="81.6">POWERLED</text>
<text x="139.8" y="84.5">COLOR</text>
<text x="123.5" y="90.5">OK</text>
<text x="123.5" y="93.5">REVERSE</text>
<text x="139.9" y="90.5">GREEN</text>
<text x="139.9" y="93.5">RED</text>
</g>
<g font-size="2.1" fill="#840000">
<text x="312.8" y="256.1">File:</text>
<text x="312.8" y="253.4">Sheet:</text>
<text x="318.9" y="256.1">NX-J401-Adapter.kicad_sch</text>
<text x="312.8" y="263.5">Size:</text>
<text x="319.5" y="263.5">B</text>
<text x="334.8" y="263.5">Date:</text>
<text x="341.8" y="263.5">2023-06-04</text>
<text x="397.8" y="263.7">Rev:</text>
<text x="404.2" y="263.7">1</text>
<text x="312.8" y="266.3">KiCad</text>
<text x="320.5" y="266.3">E.D.A.</text>
<text x="329.4" y="266.3">kicad-cli</text>
<text x="341.3" y="266.3">7.0.9-7.0.9~ubuntu22.04.1</text>
<text x="397.8" y="266.3">Page:</text>
<text x="405.3" y="266.3">1/5</text>
</g>
<g font-size="1.8" fill="#840000">
<text x="35" y="11.9">1</text>
<text x="85" y="11.9">2</text>
<text x="135" y="11.9">3</text>
<text x="185" y="11.9">4</text>
<text x="235" y="11.9">5</text>
<text x="285" y="11.9">6</text>
<text x="335" y="11.9">7</text>
<text x="385" y="11.9">8</text>
<text x="10.3" y="35.9">A</text>
<text x="420.1" y="35.9">A</text>
<text x="10.3" y="85.9">B</text>
<text x="420.1" y="85.9">B</text>
<text x="10.3" y="135.9">C</text>
<text x="420.1" y="135.9">C</text>
<text x="10.3" y="185.9">D</text>
<text x="420.1" y="185.9">D</text>
<text x="10.3" y="235.9">E</text>
<text x="420.1" y="235.9">E</text>
<text x="35" y="269.3">1</text>
<text x="85" y="269.3">2</text>
<text x="135" y="269.3">3</text>
<text x="185" y="269.3">4</text>
<text x="235" y="269.3">5</text>
<text x="285" y="269.3">6</text>
<text x="335" y="269.3">7</text>
<text x="385" y="269.3">8</text>
</g>
<g font-size="1.8" fill="#725600">
<text x="185.4" y="49.1">File:</text>
<text x="190.6" y="49.1">PowerSupply.kicad_sch</text>
<text x="185.4" y="73.3">File:</text>
<text x="190.6" y="73.3">fan-control.kicad_sch</text>
<text x="185.4" y="92.3">File:</text>
<text x="190.6" y="92.3">MIPI-HDMI.kicad_sch</text>
<text x="185.4" y="108.8">File:</text>
<text x="190.6" y="108.8">MIPI-HDMI.kicad_sch</text>
</g>
<g font-size="1.8" fill="#840084">
<text x="229.7" y="51.7">2/5</text>
<text x="229.7" y="75.8">5/5</text>
<text x="229.7" y="94.8">3/5</text>
<text x="229.7" y="111.4">4/5</text>
</g>
<g font-size="1.8" fill="#006464">
<text x="143.8" y="56.7">Power</text>
<text x="144.9" y="54.2">J13</text>
<text x="148.5" y="58.2">1</text>
<text x="186.9" y="59.3">V_{BAT}</text>
<text x="226.9" y="59.3">+18V</text>
<text x="263.2" y="56.7">18V_OUT</text>
<text x="264.1" y="58.2">1</text>
<text x="266.1" y="54.2">J2</text>
<text x="229.3" y="64.4">V_{IN}</text>
<text x="152.9" y="68.2">GND</text>
<text x="159" y="70.7">R11</text>
<text x="257" y="68.2">GND</text>
<text x="148.5" y="73.3">4.99k-1%-0603</text>
<text x="156.4" y="81.8">D6A</text>
<text x="186.9" y="82.1">V_{BAT}</text>
<text x="186.9" y="78.3">V_{IN}</text>
<text x="223.4" y="82.1">FAN_PWM</text>
<text x="224" y="79.6">FAN_12V</text>
<text x="265.2" y="79.6">J4</text>
<text x="265.3" y="82.1">FAN</text>
<text x="155.9" y="84.4">PWR</text>
<text x="171.2" y="85">D6B</text>
<text x="171.4" y="87.5">PWR</text>
<text x="222.9" y="84.7">FAN_TACH</text>
<text x="254.5" y="91">GND</text>
<text x="163.1" y="96.1">GND</text>
<text x="132.8" y="143.1">J8</text>
<text x="129.5" y="145.6">CAN-FD1</text>
<text x="135.8" y="147.1">1</text>
<text x="298.1" y="148.2">J12</text>
<text x="297.3" y="150.7">CAN-PT-FD1</text>
<text x="298.1" y="155.8">J11</text>
<text x="216.6" y="159.6">JP2</text>
<text x="297.7" y="158.3">CAN-FD1</text>
<text x="213.6" y="166">CANFD1_H</text>
<text x="213.9" y="164.5">1</text>
<text x="221.5" y="164.5">2</text>
<text x="213.9" y="173.4">1</text>
<text x="216.6" y="168.5">JP4</text>
<text x="129.5" y="177.4">CAN-FD2</text>
<text x="132.8" y="174.9">J7</text>
<text x="135.8" y="178.8">1</text>
<text x="213.7" y="174.9">CANFD1_L</text>
<text x="298.1" y="179.9">J10</text>
<text x="297.3" y="182.5">CAN-PT-FD2</text>
<text x="216.6" y="191.4">JP3</text>
<text x="297.7" y="190.1">CAN-FD2</text>
<text x="298.2" y="187.6">J9</text>
<text x="213.6" y="197.7">CANFD2_H</text>
<text x="213.9" y="196.3">1</text>
<text x="221.5" y="196.3">2</text>
<text x="216.6" y="200.3">JP1</text>
<text x="213.7" y="206.6">CANFD2_L</text>
<text x="213.9" y="205.2">1</text>
<text x="136" y="249.8">MountingHole</text>
<text x="136.9" y="247.2">H1</text>
<text x="155.1" y="249.8">MountingHole</text>
<text x="156" y="247.2">H4</text>
<text x="136" y="256.1">MountingHole</text>
<text x="136.9" y="253.6">H2</text>
<text x="155.1" y="256.1">MountingHole</text>
<text x="156" y="253.6">H3</text>
</g>
<g font-size="1.8" fill="#a90000">
<text x="148.5" y="60.7">2</text>
<text x="264.1" y="60.7">2</text>
<text x="260.3" y="75.9">1</text>
<text x="162.3" y="82" transform="rotate(-90 162.3 82)">1</text>
<text x="167.4" y="82" transform="rotate(-90 167.4 82)">3</text>
<text x="260.3" y="78.5">2</text>
<text x="260.3" y="81">3</text>
<text x="260.3" y="83.6">4</text>
<text x="162.3" y="87.1" transform="rotate(-90 162.3 87.1)">2</text>
<text x="167.4" y="87.1" transform="rotate(-90 167.4 87.1)">4</text>
<text x="135.8" y="149.6">2</text>
<text x="293.3" y="149.6">1</text>
<text x="293.3" y="147.1">2</text>
<text x="135.8" y="152.1">3</text>
<text x="135.8" y="154.7">4</text>
<text x="293.3" y="154.7">2</text>
<text x="135.8" y="157.2">5</text>
<text x="293.3" y="157.2">1</text>
<text x="221.5" y="173.4">2</text>
<text x="293.3" y="178.8">2</text>
<text x="135.8" y="181.4">2</text>
<text x="135.8" y="183.9">3</text>
<text x="293.3" y="181.4">1</text>
<text x="135.8" y="186.4">4</text>
<text x="135.8" y="189">5</text>
<text x="293.3" y="189">1</text>
<text x="293.3" y="186.4">2</text>
<text x="221.5" y="205.2">2</text>
</g>
<g font-size="1.8" fill="#0000c2">
<text x="349.2" y="60.3">Spacer</text>
<text x="349.2" y="62.4">Screw</text>
<text x="357.1" y="62.4">-</text>
<text x="359.6" y="60.3">OD: 4mm</text>
<text x="359.8" y="62.4">M2</text>
<text x="363.7" y="62.4">-</text>
<text x="366.4" y="62.4">1.9mm</text>
<text x="374" y="62.4">OD</text>
<text x="170.2" y="81" transform="rotate(-90 170.2 81)">GREEN</text>
<text x="360.7" y="79.8">FFC:</text>
<text x="365.9" y="79.8">36</text>
<text x="369.5" y="79.8">pin</text>
<text x="161.3" y="91.2" transform="rotate(-90 161.3 91.2)">RED</text>
</g>
<g font-size="1.8" fill="#0f0f0f">
<text x="243.4" y="83.5">FAN_TACH</text>
<text x="243.9" y="80.9">FAN_PWM</text>
<text x="244.1" y="78.4">FAN_PWR</text>
<text x="141" y="147">CAN_FD_DC1_H</text>
<text x="141" y="149.5">CAN_FD_DC1_L</text>
<text x="276.6" y="147">CAN_FD_DC1_H</text>
<text x="276.9" y="149.5">CAN_FD_DC1_L</text>
<text x="141" y="154.6">CAN_FD1_H</text>
<text x="280.1" y="154.6">CAN_FD1_H</text>
<text x="141" y="157.1">CAN_FD1_L</text>
<text x="280.4" y="157.1">CAN_FD1_L</text>
<text x="141" y="178.7">CAN_FD_DC2_H</text>
<text x="276.6" y="178.7">CAN_FD_DC2_H</text>
<text x="141" y="181.3">CAN_FD_DC2_L</text>
<text x="276.9" y="181.3">CAN_FD_DC2_L</text>
<text x="141" y="188.9">CAN_FD2_L</text>
<text x="141" y="186.3">CAN_FD2_H</text>
<text x="280.1" y="186.3">CAN_FD2_H</text>
<text x="280.4" y="188.9">CAN_FD2_L</text>
</g>
</svg>
